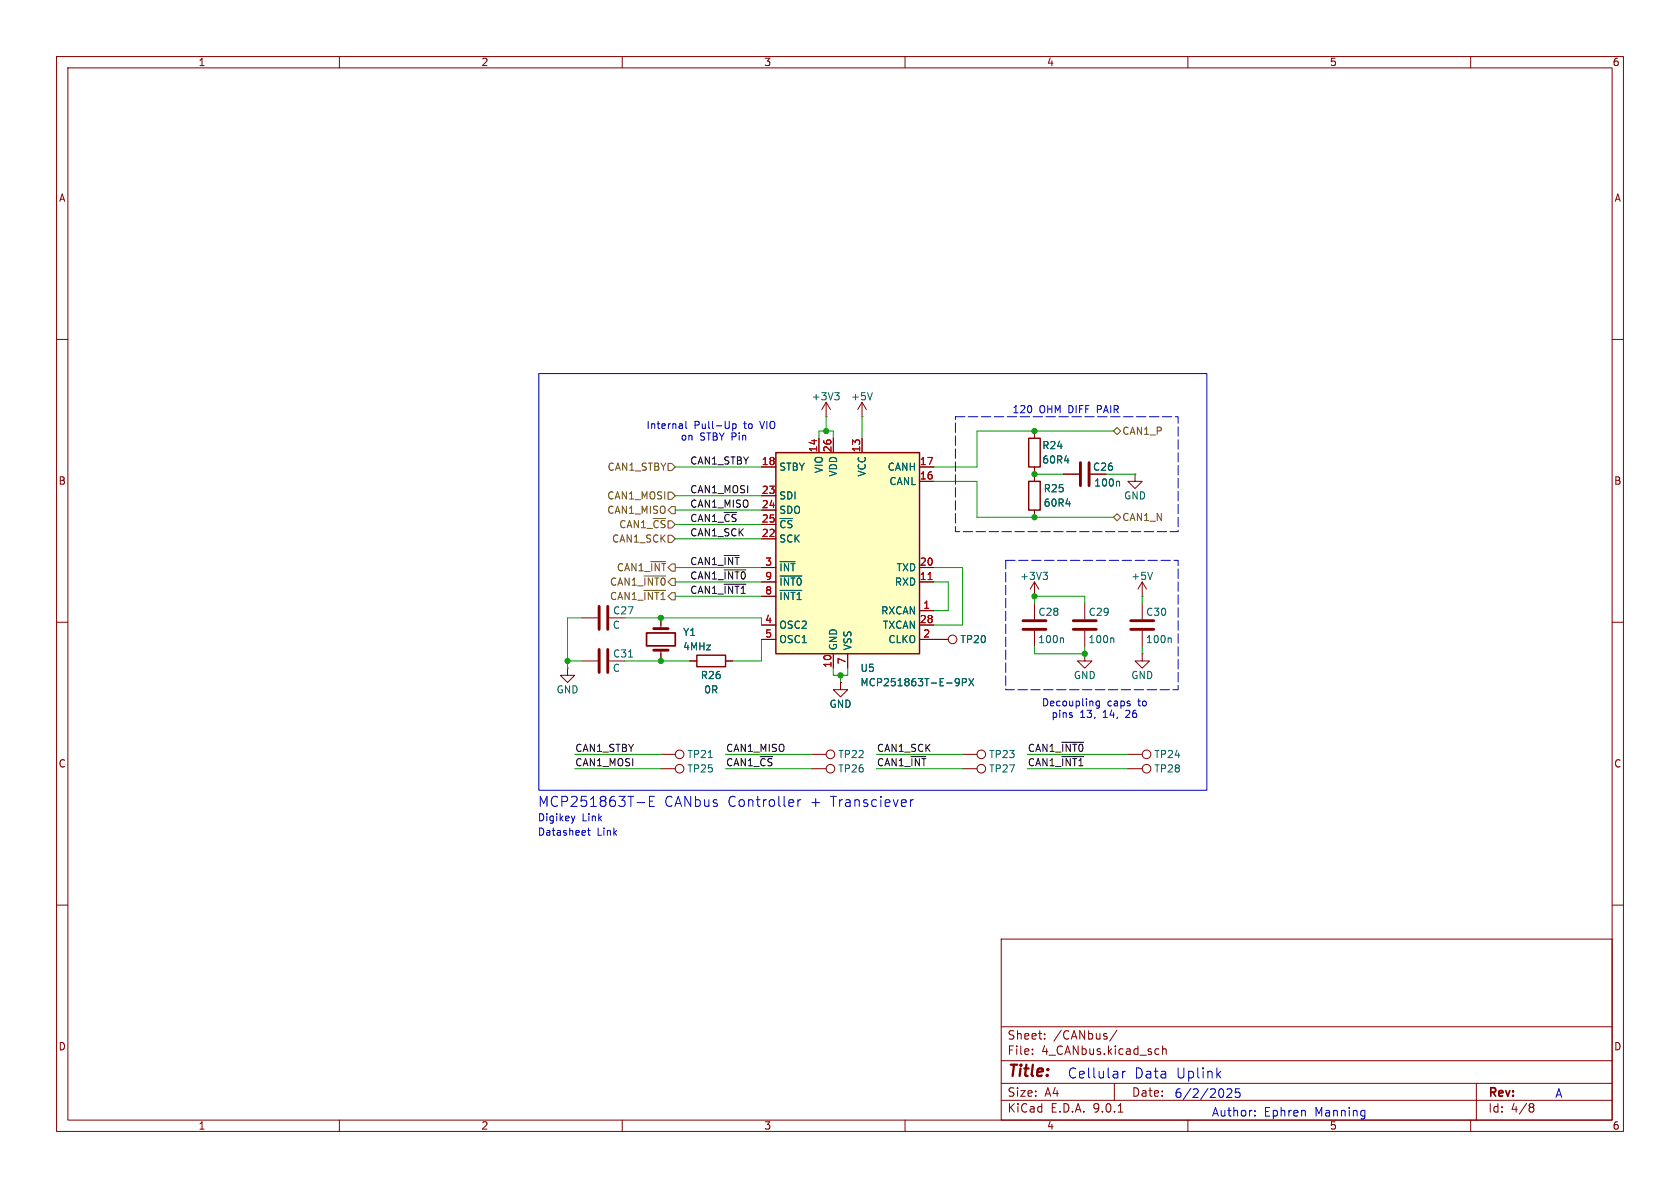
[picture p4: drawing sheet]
<svg xmlns="http://www.w3.org/2000/svg" width="297mm" height="210mm" viewBox="0 0 297 210" stroke-linecap="round" stroke-linejoin="round" font-family="sans-serif">
<g fill="none" stroke="#840000" stroke-width=".18">
<path d="M10 10h277v190h-277zM12 12h273v186h-273zM60 10v2M110 10v2M160 10v2M210 10v2M260 10v2M10 60h2M285 60h2M182.9 83.8v1.3M182.9 90.2v1.2M188 83.8h2.8"/>
<path d="M200.7 83.8v1.3h1.2l-1.2 1.3-1.3-1.3h1.3M200.7 83.8h.1M10 110h2M100.3 118.1v1.3h1.3l-1.3 1.3-1.2-1.3h1.2M100.3 118.1h.1M102.9 109.2h2.8M102.9 116.8h2.8M107.7 109.2h2.8M107.7 116.8h2.8M116.8 109.2v1.9M116.8 114.9v1.9M121.9 116.8h1.3"/>
<path d="M128.3 116.8h1.2M165.1 113h2.5M182.9 105.4h.1M182.9 102.9v2.5M182.9 106.7v2.8M182.9 111.5v2.8M182.9 102.9l-.8 1.2M182.9 102.9l.7 1.2M191.8 115.6v1.2h1.2l-1.2 1.3-1.3-1.3h1.3M191.8 115.6h.1M191.8 106.7v2.8M191.8 111.5v2.8"/>
<path d="M201.9 115.6v1.2h1.3l-1.3 1.3-1.2-1.3h1.2M201.9 115.6h.1M201.9 105.4h.1M201.9 102.9v2.5M201.9 106.7v2.8M201.9 111.5v2.8M201.9 102.9l-.7 1.2M201.9 102.9l.8 1.2M285 110h2M116.8 135.9h2.6M116.8 133.4h2.6M143.5 135.9h2.5"/>
<path d="M143.5 133.4h2.5M148.6 120.7v1.2h1.3l-1.3 1.3-1.3-1.3h1.3M148.6 120.7h.1M170.2 135.9h2.5M170.2 133.4h2.5M199.4 135.9h2.5M199.4 133.4h2.5M10 160h2M177 166h108v32h-108zM285 160h2M60 198v2M110 198v2"/>
<path d="M160 198v2M177 194.5h108M177 191.5h108M177 187.5h108M177 181.5h108M182.5 186.3v.1M182.5 185.5v.1M184.7 183.6v.1M184.7 182.8v.1M197 191.5v3M197.5 182.1l-1.3 2M197.7 196.6h.8"/>
<path d="M204.5 185.4l.4 .1M204.9 186.3l-.4 .1M205.5 185.5l.2-.1 .4 .1 .1 .9M205.5 184.9v1.5M210 198v2M260 198v2M261 191.5v6.5M270.6 195.1l.4 .1 .2 .2-.3 .3M270.6 195.7h.3M270.9 195.7l.2 .2 .1 .4-.2 .2-.4 .1"/>
<circle cx="168.4" cy="113" r=".76"/>
<circle cx="120.1" cy="135.9" r=".76"/>
<circle cx="120.1" cy="133.3" r=".76"/>
<circle cx="146.8" cy="135.9" r=".76"/>
<circle cx="146.8" cy="133.3" r=".76"/>
<circle cx="173.5" cy="135.9" r=".76"/>
<circle cx="173.5" cy="133.3" r=".76"/>
<circle cx="202.7" cy="133.3" r=".76"/>
<circle cx="202.7" cy="135.9" r=".76"/>
</g>
<path d="M181.9 85.1h2v5.1h-2zM123.2 115.8h5.1v2.1h-5.1z" fill="none" stroke="#840000" stroke-width=".25"/>
<path d="M188.4 89.1h.8M197.7 85.1l.2 .2v.6M111.1 116.1h.7M184.4 101.2h.8l-.4 .4M184.9 101.6l.3 .3v.3l-.3 .2M187.8 112.8l.2 .1v.7M196.7 112.8l.2 .1v.7M203.7 101.2l-.4 1.2M206.9 112.8l.2 .1v.7M125.2 133.9h.7" fill="none" stroke="#006464" stroke-width=".18"/>
<g fill="none" stroke="#840000" stroke-width=".51">
<path d="M191 81.8v4.1M192.5 81.8v4.1M105.9 107.2v4.1M105.9 114.8v4.1M107.4 107.2v4.1M107.4 114.8v4.1M115.6 114.9h2.5M115.6 111.1h2.5M180.8 111.3h4.1M180.8 109.7h4.1M189.7 111.3h4.1M189.7 109.7h4.1"/>
<path d="M199.9 111.3h4.1M199.9 109.7h4.1"/>
</g>
<path d="M114.3 111.9h5.1v2.3h-5.1z" fill="none" stroke="#840000" stroke-width=".3"/>
<path d="M137.2 80h25.4v35.6h-25.4z" fill="#ffffc2"/>
<path d="M181.9 77.5h2v5.1h-2zM137.2 80h25.4v35.6h-25.4z" fill="none" stroke="#840000" stroke-width=".25"/>
<g fill="none" stroke="#840000" stroke-width=".18">
<path d="M144.8 77.5v2.5M146 73.7h.1M146 71.1l-.7 1.3M146 71.1l.8 1.3M146 71.1v2.6M147.3 77.5v2.5M152.4 73.7h.1M152.4 71.1v2.6M152.4 77.5v2.5M152.4 71.1l-.8 1.3M152.4 71.1l.8 1.3M182.9 76.2v1.3"/>
<path d="M134.6 82.6h2.6M134.6 87.6h2.6M134.6 90.2h2.6M134.6 92.7h2.6M134.6 95.3h2.6M162.6 82.6h2.5M162.6 85.1h2.5M182.9 82.6v2.5M182.9 90.2v1.2M188 83.8h2.8M116.8 109.2v1.3M116.8 115.6v1.2"/>
<path d="M121.9 116.8h1.3M128.3 116.8h1.2M134.6 100.3h2.6M134.6 102.9h2.6M134.6 105.4h2.6M134.6 110.5h2.6M134.6 113h2.6M147.3 115.6v2.5M149.9 115.6v2.5M162.6 100.3h2.5M162.6 102.9h2.5M162.6 110.5h2.5"/>
<path d="M162.6 113h5M162.6 108h2.5M148.6 120.7h.1"/>
</g>
<g fill="none" stroke="#006464" stroke-width=".18">
<path d="M147.6 69.4h.7l-.4 .5M148.1 69.9l.2 .2v.3l-.2 .3M154.2 69.4l-.4 1.3M137.9 99.3h2.6M188.2 81.4h.8M188.4 89.1h.8M197.7 85.1l.2 .2v.6M137.9 101.8h3.9M137.9 104.4h3.9M169.1 120l.4 .1a.84 .84 0 0 1-.3 1.1h-.2M171.3 120l.8 1.2M172.1 120l-.8 1.2"/>
<path d="M169.6 120.5l-.3 .2h-.2M170.1 120.6h.6l.2-.2-.1-.3-.7-.1v1.2"/>
</g>
<path d="M164.1 102.5h.7" fill="none" stroke="#a90000" stroke-width=".18"/>
<path d="M196.8 76.2l.7-.6 .6 .6-.6 .6zM118.1 87h.6l.7 .6-.7 .7h-.6zM118.1 81.9h.6l.7 .7-.7 .6h-.6zM118.1 94.6h.6l.7 .7-.7 .6h-.6zM118.7 89.5h.7v1.3h-.7l-.6-.6zM197.5 90.8l.6 .6-.6 .7-.7-.7zM113.8 104.4h3.9M113.8 101.8h3.9" fill="none" stroke="#725600" stroke-width=".18"/>
<path d="M128 103.3h3.9M128 100.7h3.9M187.7 131.2h3.9M187.7 133.8h3.9" fill="none" stroke="#0f0f0f" stroke-width=".18"/>
<g fill="none" stroke="#009600" stroke-width=".18">
<path d="M144.8 77.5v-1.3h2.5v1.3M146 73.7v2.5M152.4 73.7v3.8M196.8 76.2h-24.1v6.4h-7.6M119.4 82.6h15.2M119.4 92.7h15.2M119.4 95.3h15.2M119.4 87.6h15.2M119.4 90.2h15.2M165.1 85.1h7.6v6.3h24.1M182.9 83.8h5.1M195.6 83.8h5.1"/>
<path d="M100.3 116.8h2.6M102.9 109.2h-2.6v8.9M110.5 116.8h11.4M110.5 109.2h24.1M119.4 105.4h15.2M119.4 102.9h15.2M119.4 100.3h15.2M134.6 113v3.8h-5.1M147.3 118.1v1.3h2.6v-1.3M148.6 119.4v1.3M165.1 102.9h2.5v5.1h-2.5M165.1 100.3h5.1v10.2h-5.1"/>
<path d="M182.9 106.7v-1.3h8.9v1.3M182.9 114.3v1.3h8.9v-1.3M201.9 105.4v1.3M201.9 114.3v1.3M101.6 135.9h15.2M101.6 133.4h15.2M128.3 135.9h15.2M128.3 133.4h15.2M154.9 135.9h15.3M154.9 133.4h15.3M181.6 135.9h17.8M181.6 133.4h17.8"/>
</g>
<g fill="none" stroke="#0000c2" stroke-width=".18">
<path d="M95.2 66h118.2v73.7h-118.2zM120.6 75v.8M120.6 75.7l-.1 .1M120.6 75.2l-.1 .1M121.2 74.5v1.1l.2 .2M129.5 74.9v1.3M129.5 75l.4-.1 .2 .3-.1 .5h-.5M194.4 123.9v1.1l-.3 .2-.3-.1M194.4 124l-.4-.1-.2 .3 .1 .5h.5M101.6 144.3l-.3 .8M103.9 146.8h.4M104 146.4v1.1l.3 .1"/>
<path d="M112.6 141.9h1.4M114.8 141.6h.6M115.7 140.8h-.9v1.8h.9M140.2 141.4l.1 .4-.8 .2M141.1 141.4v1.2M141.6 141.4h-.4l-.1 .3M161 141.4v1.2M161.5 141.4h-.4l-.1 .3M198.5 189.4v1.2M199 189.4l-.4 .1-.1 .2M215.3 189.9l.5 .7M215.8 189.4l-.7 .6"/>
<path d="M216.9 192.6l.6-.1 .2 .1 .1 .3-1 1.1h1M219.2 192.5h-.8v.7l.2-.1h.5l.1 .2v.5l-.3 .2-.5-.2M221.8 197.2v.1M221.8 196.4v.1M241.1 196.3l.2 .1M241.3 196.3l-.1 1.4M241.3 197.2l-.2 .1"/>
</g>
<path d="M168.9 73.7h39.4v20.3h-39.4zM177.8 99.1h30.5v22.8h-30.5z" fill="none" stroke="#0000c2" stroke-width=".18" stroke-dasharray="1.7 .6"/>
<g fill="#009600" stroke="#009600" stroke-width=".18">
<circle cx="191.8" cy="115.6" r=".46"/>
<circle cx="182.9" cy="76.2" r=".46"/>
<circle cx="182.9" cy="105.4" r=".46"/>
<circle cx="182.9" cy="91.4" r=".46"/>
<circle cx="182.9" cy="83.8" r=".46"/>
<circle cx="116.8" cy="116.8" r=".46"/>
<circle cx="146" cy="76.2" r=".46"/>
<circle cx="116.8" cy="109.2" r=".46"/>
<circle cx="100.3" cy="116.8" r=".46"/>
<circle cx="148.6" cy="119.4" r=".46"/>
</g>
<text font-size="2.8" fill="#840000" x="178" y="190.9">Title:</text>
<g font-size="2.5" fill="#0000c2">
<text x="95" y="142.9">MCP251863T-E</text>
<text x="117.4" y="142.9">CANbus</text>
<text x="128.6" y="142.9">Controller</text>
<text x="143.3" y="142.9">+</text>
<text x="147" y="142.9">Transciever</text>
<text x="188.7" y="190.9">Cellular</text>
<text x="200.5" y="190.9">Data</text>
<text x="208" y="190.9">Uplink</text>
</g>
<g font-size="2.1" fill="#840000">
<text x="178" y="184">Sheet:</text>
<text x="186.2" y="184">/CANbus/</text>
<text x="178" y="186.7">File:</text>
<text x="184.1" y="186.7">4_CANbus.kicad_sch</text>
<text x="178" y="196.9">KiCad</text>
<text x="178" y="194.1">Size:</text>
<text x="184.7" y="194.1">A4</text>
<text x="185.7" y="196.9">E.D.A.</text>
<text x="193.3" y="196.9">9.0.1</text>
<text x="200" y="194.1">Date:</text>
<text x="263" y="194.3">Rev:</text>
<text x="263" y="196.9">Id:</text>
<text x="267.1" y="196.9">4/8</text>
</g>
<g font-size="2.1" fill="#0000c2">
<text x="207.5" y="194.3">6/2/2025</text>
<text x="214.1" y="197.6">Author:</text>
<text x="223.4" y="197.6">Ephren</text>
<text x="232.5" y="197.6">Manning</text>
<text x="274.9" y="194.3">A</text>
</g>
<g font-size="1.8" fill="#840000">
<text x="35" y="11.9">1</text>
<text x="85" y="11.9">2</text>
<text x="135" y="11.9">3</text>
<text x="185" y="11.9">4</text>
<text x="235" y="11.9">5</text>
<text x="285" y="11.9">6</text>
<text x="10.3" y="35.9">A</text>
<text x="285.3" y="35.9">A</text>
<text x="193.1" y="83.4">C26</text>
<text x="10.3" y="85.9">B</text>
<text x="285.3" y="85.9">B</text>
<text x="10.3" y="135.9">C</text>
<text x="285.3" y="135.9">C</text>
<text x="10.3" y="185.9">D</text>
<text x="285.3" y="185.9">D</text>
<text x="35" y="199.9">1</text>
<text x="85" y="199.9">2</text>
<text x="135" y="199.9">3</text>
<text x="185" y="199.9">4</text>
<text x="235" y="199.9">5</text>
<text x="285" y="199.9">6</text>
</g>
<g font-size="1.8" fill="#006464">
<text x="143.4" y="71">+3V3</text>
<text x="150.4" y="71">+5V</text>
<text x="137.7" y="83.4">STBY</text>
<text x="145.6" y="83.7" transform="rotate(-90 145.6 83.7)">VIO</text>
<text x="156.8" y="83.4">CANH</text>
<text x="184.2" y="82.1">60R4</text>
<text x="184.2" y="79.6">R24</text>
<text x="137.7" y="88.5">SDI</text>
<text x="148.2" y="84.3" transform="rotate(-90 148.2 84.3)">VDD</text>
<text x="153.3" y="84.3" transform="rotate(-90 153.3 84.3)">VCC</text>
<text x="157.1" y="86">CANL</text>
<text x="184.4" y="89.8">60R4</text>
<text x="184.4" y="87.2">R25</text>
<text x="193.3" y="86.2">100n</text>
<text x="198.6" y="88.5">GND</text>
<text x="137.7" y="91">SDO</text>
<text x="137.7" y="93.6">~{CS}</text>
<text x="137.7" y="96.1">SCK</text>
<text x="137.7" y="101.2">~{INT}</text>
<text x="158.4" y="101.2">TXD</text>
<text x="137.7" y="103.7">~{INT0}</text>
<text x="137.7" y="106.3">~{INT1}</text>
<text x="158.1" y="103.7">RXD</text>
<text x="180.2" y="102.7">+3V3</text>
<text x="199.9" y="102.7">+5V</text>
<text x="108.2" y="111.4">C</text>
<text x="108.3" y="108.8">C27</text>
<text x="120.7" y="112.6">Y1</text>
<text x="137.7" y="111.4">OSC2</text>
<text x="137.7" y="113.9">OSC1</text>
<text x="155.7" y="108.8">RXCAN</text>
<text x="156" y="111.4">TXCAN</text>
<text x="157" y="113.9">CLKO</text>
<text x="169.7" y="113.9">TP20</text>
<text x="183.4" y="113.9">100n</text>
<text x="183.5" y="109.1">C28</text>
<text x="192.3" y="113.9">100n</text>
<text x="192.4" y="109.1">C29</text>
<text x="202.5" y="113.9">100n</text>
<text x="202.5" y="109.1">C30</text>
<text x="108.2" y="119">C</text>
<text x="108.3" y="116.4">C31</text>
<text x="120.7" y="115.2">4MHz</text>
<text x="148.2" y="115.1" transform="rotate(-90 148.2 115.1)">GND</text>
<text x="150.7" y="115.1" transform="rotate(-90 150.7 115.1)">VSS</text>
<text x="152" y="119">U5</text>
<text x="98.3" y="122.8">GND</text>
<text x="123.8" y="120.2">R26</text>
<text x="124.4" y="122.8">0R</text>
<text x="146.6" y="125.3">GND</text>
<text x="152" y="121.5">MCP251863T-E-9PX</text>
<text x="189.7" y="120.2">GND</text>
<text x="199.9" y="120.2">GND</text>
<text x="121.4" y="136.8">TP25</text>
<text x="121.4" y="134.2">TP21</text>
<text x="148.1" y="136.8">TP26</text>
<text x="148.1" y="134.2">TP22</text>
<text x="174.8" y="134.2">TP23</text>
<text x="174.8" y="136.8">TP27</text>
<text x="204" y="134.2">TP24</text>
<text x="204" y="136.8">TP28</text>
</g>
<g font-size="1.8" fill="#0000c2">
<text x="114.2" y="76">Internal</text>
<text x="122.7" y="76">Pull-Up</text>
<text x="131.7" y="76">to</text>
<text x="134.7" y="76">VIO</text>
<text x="178.9" y="73.3">120</text>
<text x="183.7" y="73.3">OHM DIFF</text>
<text x="194.2" y="73.3">PAIR</text>
<text x="120.2" y="78.1">on</text>
<text x="123.7" y="78.1">STBY Pin</text>
<text x="184.1" y="125.1">Decoupling</text>
<text x="195.7" y="125.1">caps</text>
<text x="201.3" y="125.1">to</text>
<text x="185.8" y="127.1">pins</text>
<text x="190.9" y="127.1">13,</text>
<text x="195.1" y="127.1">14,</text>
<text x="199.3" y="127.1">26</text>
<text x="95" y="145.4">Digikey</text>
<text x="95" y="147.9">Datasheet</text>
<text x="102.9" y="145.4">Link</text>
<text x="105.5" y="147.9">Link</text>
</g>
<g font-size="1.8" fill="#725600">
<text x="198.3" y="77.1">CAN1_P</text>
<text x="107.3" y="83.4">CAN1_STBY</text>
<text x="107.3" y="88.5">CAN1_MOSI</text>
<text x="107.3" y="91">CAN1_MISO</text>
<text x="109.4" y="93.6">CAN1_~{CS}</text>
<text x="198.3" y="92.3">CAN1_N</text>
<text x="108.1" y="96.1">CAN1_SCK</text>
<text x="108.9" y="101.2">CAN1_~{INT}</text>
<text x="107.7" y="106.3">CAN1_~{INT1}</text>
<text x="107.7" y="103.7">CAN1_~{INT0}</text>
</g>
<g font-size="1.8" fill="#0f0f0f">
<text x="121.9" y="82.2">CAN1_STBY</text>
<text x="121.9" y="87.3">CAN1_MOSI</text>
<text x="121.9" y="89.8">CAN1_MISO</text>
<text x="121.9" y="94.9">CAN1_SCK</text>
<text x="121.9" y="92.4">CAN1_~{CS}</text>
<text x="121.9" y="100">CAN1_~{INT}</text>
<text x="121.9" y="105.1">CAN1_~{INT1}</text>
<text x="121.9" y="102.5">CAN1_~{INT0}</text>
<text x="101.6" y="135.5">CAN1_MOSI</text>
<text x="101.6" y="133">CAN1_STBY</text>
<text x="128.3" y="135.5">CAN1_~{CS}</text>
<text x="128.3" y="133">CAN1_MISO</text>
<text x="154.9" y="135.5">CAN1_~{INT}</text>
<text x="154.9" y="133">CAN1_SCK</text>
<text x="181.6" y="133">CAN1_~{INT0}</text>
<text x="181.6" y="135.5">CAN1_~{INT1}</text>
</g>
<g font-size="1.8" fill="#a90000">
<text x="134.6" y="82.3">18</text>
<text x="144.5" y="80.1" transform="rotate(-90 144.5 80.1)">14</text>
<text x="147.1" y="80.1" transform="rotate(-90 147.1 80.1)">26</text>
<text x="152.1" y="80.1" transform="rotate(-90 152.1 80.1)">13</text>
<text x="162.5" y="82.3">17</text>
<text x="134.6" y="87.4">23</text>
<text x="134.6" y="89.9">24</text>
<text x="162.5" y="84.8">16</text>
<text x="134.6" y="92.5">25</text>
<text x="134.6" y="95">22</text>
<text x="135.2" y="100.1">3</text>
<text x="162.5" y="100.1">20</text>
<text x="135.2" y="102.6">9</text>
<text x="135.2" y="105.2">8</text>
<text x="162.5" y="102.6">11</text>
<text x="163.1" y="107.7">1</text>
<text x="135.2" y="110.2">4</text>
<text x="135.2" y="112.8">5</text>
<text x="162.5" y="110.2">28</text>
<text x="163.1" y="112.8">2</text>
<text x="147.1" y="118.2" transform="rotate(-90 147.1 118.2)">10</text>
<text x="149.6" y="117.5" transform="rotate(-90 149.6 117.5)">7</text>
</g>
</svg>
